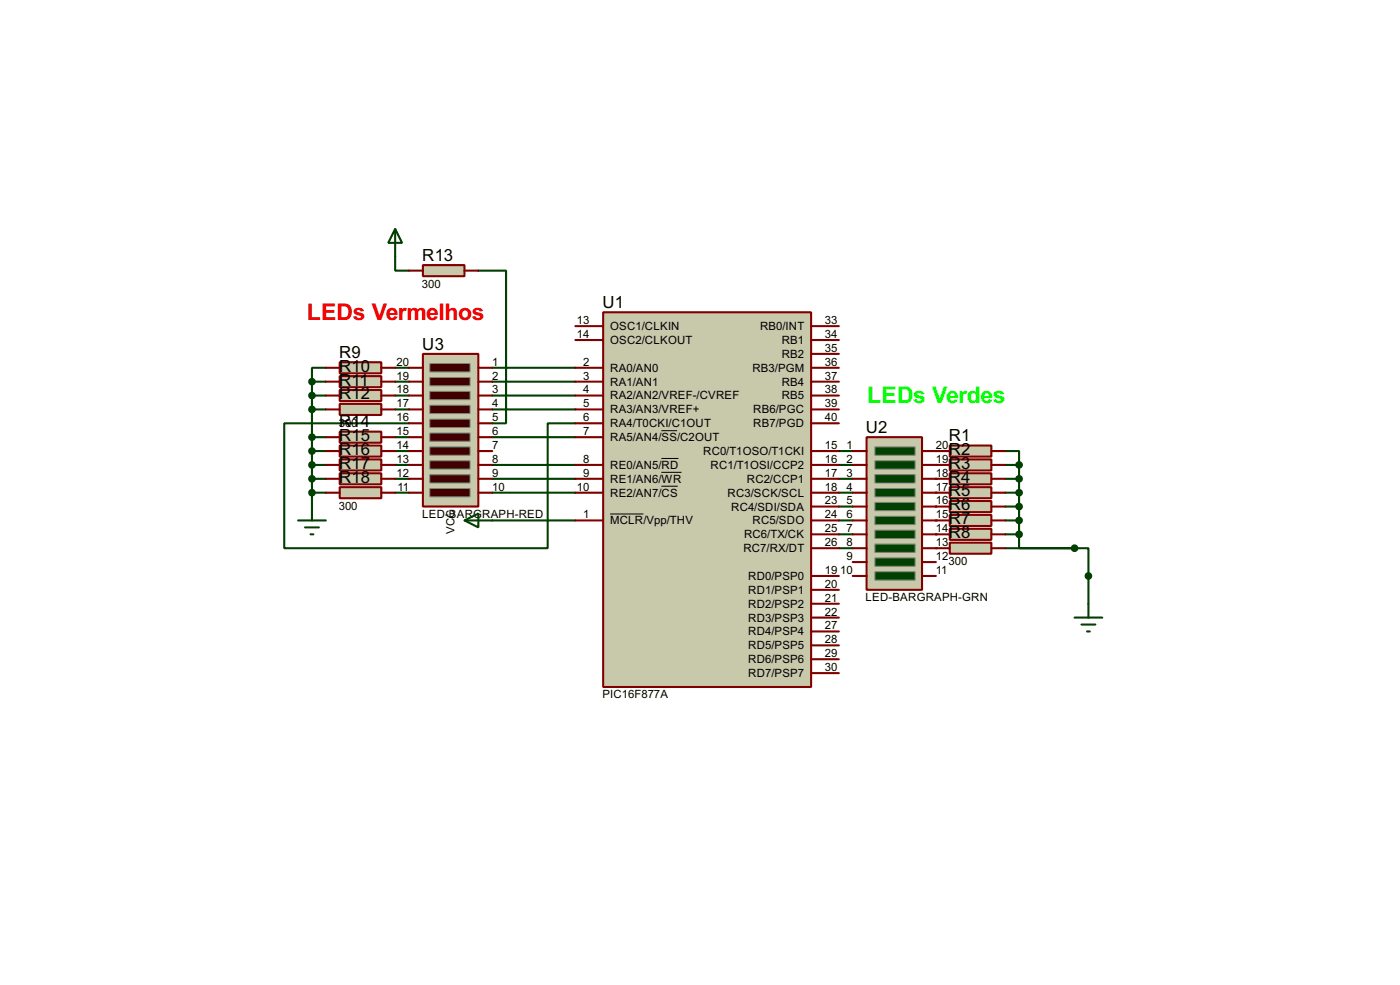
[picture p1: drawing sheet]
<svg xmlns="http://www.w3.org/2000/svg" width="256mm" height="180mm" viewBox="0 0 256 180" stroke-linecap="round" stroke-linejoin="round" font-family="sans-serif">
<path d="M153.7 82.5h2.5M153.7 85.1h2.5M153.7 87.6h2.5M153.7 90.2h2.5M153.7 92.7h2.5M153.7 95.2h2.5M153.7 97.8h2.5M153.7 100.3h2.5" fill="none" stroke="#004000" stroke-width=".38"/>
<g fill="#004000">
<circle cx="171.4" cy="82.5" r=".19"/>
<circle cx="171.4" cy="85.1" r=".19"/>
<circle cx="171.4" cy="87.6" r=".19"/>
<circle cx="171.4" cy="90.2" r=".19"/>
<circle cx="171.4" cy="92.7" r=".19"/>
<circle cx="171.4" cy="95.2" r=".19"/>
<circle cx="171.4" cy="97.8" r=".19"/>
<circle cx="171.4" cy="100.3" r=".19"/>
</g>
<g fill="none" stroke="#004000" stroke-width=".38">
<path d="M72.4 47v2.5h2.5M87.6 49.5h5.1v28h-2.5M57.1 69.8h2.6M57.1 72.4h2.6M57.1 74.9h2.6M57.1 69.8v22.9M59.7 67.3h-2.6v2.5M72.4 67.3h2.5M72.4 69.8h2.5M72.4 72.4h2.5M72.4 74.9h2.5M74.9 77.5h-22.8v22.8h48.2v-22.8h5.1"/>
<path d="M90.2 67.3h15.2M90.2 69.8h15.2M90.2 72.4h15.2M90.2 74.9h15.2M57.1 90.2h2.6M57.1 87.6h2.6M57.1 85.1h2.6M57.1 80h2.6M57.1 82.5h2.6M72.4 90.2h2.5M72.4 87.6h2.5M72.4 85.1h2.5"/>
<path d="M72.4 80h2.5M72.4 82.5h2.5M90.2 95.2h15.2M90.2 90.2h15.2M90.2 87.6h15.2M90.2 85.1h15.2M90.2 80h15.2M184.1 82.5h2.6v2.6M184.1 97.8h2.6M184.1 95.2h2.6M184.1 92.7h2.6M184.1 90.2h2.6"/>
<path d="M184.1 87.6h2.6M184.1 85.1h2.6M186.7 97.8v2.5h10.1M186.7 85.1v12.7M184.1 100.3h12.7M196.8 100.3h2.6v10.2"/>
</g>
<path d="M110.5 57.1h38.1v68.6h-38.1z" fill="#c8c8aa" stroke="#800000" stroke-width=".38"/>
<g fill="none" stroke="#800000" stroke-width=".38">
<path d="M105.4 59.7h5.1M148.6 59.7h5.1M105.4 67.3h5.1M105.4 69.8h5.1M105.4 72.4h5.1M105.4 77.5h5.1M105.4 62.2h5.1M105.4 74.9h5.1M148.6 67.3h5.1M148.6 69.8h5.1M148.6 72.4h5.1M148.6 77.5h5.1"/>
<path d="M148.6 62.2h5.1M148.6 74.9h5.1M148.6 64.8h5.1M105.4 80h5.1M105.4 85.1h5.1M105.4 87.6h5.1M105.4 90.2h5.1M105.4 95.2h5.1M148.6 85.1h5.1M148.6 87.6h5.1M148.6 90.2h5.1M148.6 97.8h5.1"/>
<path d="M148.6 95.2h5.1M148.6 92.7h5.1M148.6 82.5h5.1M148.6 105.4h5.1M148.6 107.9h5.1M148.6 118.1h5.1M148.6 115.6h5.1M148.6 113h5.1M148.6 110.5h5.1M148.6 100.3h5.1M148.6 123.2h5.1M148.6 120.6h5.1"/>
</g>
<path d="M121.2 78.8h2.8M111.8 94.1h6.1M121.2 83.9h3.1M121.2 86.4h3.6M121.2 89h3" fill="none" stroke="#000" stroke-width=".18"/>
<path d="M158.7 80h10.2v27.9h-10.2z" fill="#c8c8aa" stroke="#800000" stroke-width=".38"/>
<g fill="#004000" stroke="#808080" stroke-width=".18">
<path d="M160.3 81.8h7.3v1.5h-7.3z"/>
<path d="M160.3 84.3h7.3v1.6h-7.3z"/>
<path d="M160.3 86.9h7.3v1.5h-7.3z"/>
<path d="M160.3 89.4h7.3v1.5h-7.3z"/>
<path d="M160.3 91.9h7.3v1.6h-7.3z"/>
<path d="M160.3 94.5h7.3v1.5h-7.3z"/>
<path d="M160.3 97h7.3v1.6h-7.3z"/>
<path d="M160.3 99.6h7.3v1.5h-7.3z"/>
<path d="M160.3 102.1h7.3v1.5h-7.3z"/>
<path d="M160.3 104.6h7.3v1.6h-7.3z"/>
</g>
<g fill="none" stroke="#800000" stroke-width=".38">
<path d="M156.2 82.5h2.5M156.2 85.1h2.5M156.2 87.6h2.5M156.2 90.2h2.5M156.2 92.7h2.5M156.2 95.2h2.5M156.2 97.8h2.5M168.9 82.5h2.5M168.9 85.1h2.5M168.9 87.6h2.5M168.9 90.2h2.5M168.9 92.7h2.5"/>
<path d="M168.9 95.2h2.5M168.9 97.8h2.5M156.2 100.3h2.5M156.2 102.9h2.5M156.2 105.4h2.5M168.9 100.3h2.5M168.9 102.9h2.5M168.9 105.4h2.5"/>
</g>
<path d="M174 81.5h7.6v2.1h-7.6z" fill="#c8c8aa" stroke="#800000" stroke-width=".38"/>
<path d="M171.4 82.5h2.6M181.6 82.5h2.5" fill="none" stroke="#800000" stroke-width=".38"/>
<path d="M174 84.1h7.6v2h-7.6z" fill="#c8c8aa" stroke="#800000" stroke-width=".38"/>
<path d="M171.4 85.1h2.6M181.6 85.1h2.5" fill="none" stroke="#800000" stroke-width=".38"/>
<path d="M174 86.6h7.6v2h-7.6z" fill="#c8c8aa" stroke="#800000" stroke-width=".38"/>
<path d="M171.4 87.6h2.6M181.6 87.6h2.5" fill="none" stroke="#800000" stroke-width=".38"/>
<path d="M174 89.2h7.6v2h-7.6z" fill="#c8c8aa" stroke="#800000" stroke-width=".38"/>
<path d="M171.4 90.2h2.6M181.6 90.2h2.5" fill="none" stroke="#800000" stroke-width=".38"/>
<path d="M174 91.7h7.6v2h-7.6z" fill="#c8c8aa" stroke="#800000" stroke-width=".38"/>
<path d="M171.4 92.7h2.6M181.6 92.7h2.5" fill="none" stroke="#800000" stroke-width=".38"/>
<path d="M174 94.2h7.6v2.1h-7.6z" fill="#c8c8aa" stroke="#800000" stroke-width=".38"/>
<path d="M171.4 95.2h2.6M181.6 95.2h2.5" fill="none" stroke="#800000" stroke-width=".38"/>
<path d="M174 96.8h7.6v2h-7.6z" fill="#c8c8aa" stroke="#800000" stroke-width=".38"/>
<path d="M171.4 97.8h2.6M181.6 97.8h2.5" fill="none" stroke="#800000" stroke-width=".38"/>
<path d="M174 99.3h7.6v2h-7.6z" fill="#c8c8aa" stroke="#800000" stroke-width=".38"/>
<path d="M171.4 100.3h2.6M181.6 100.3h2.5" fill="none" stroke="#800000" stroke-width=".38"/>
<path d="M196.8 113h5.1M198.1 114.3h2.6M199.1 115.6h.5M199.4 110.5v2.5" fill="none" stroke="#004000" stroke-width=".38"/>
<g fill="#004000" stroke="#004000" stroke-width=".38">
<circle cx="196.8" cy="100.3" r=".51"/>
<circle cx="186.7" cy="97.8" r=".51"/>
<circle cx="186.7" cy="95.2" r=".51"/>
<circle cx="186.7" cy="92.7" r=".51"/>
<circle cx="186.7" cy="90.2" r=".51"/>
<circle cx="186.7" cy="87.6" r=".51"/>
<circle cx="186.7" cy="85.1" r=".51"/>
</g>
<path d="M77.5 64.8h10.1v27.9h-10.1z" fill="#c8c8aa" stroke="#800000" stroke-width=".38"/>
<g fill="#400000" stroke="#808080" stroke-width=".18">
<path d="M78.7 66.5h7.4v1.6h-7.4z"/>
<path d="M78.7 69.1h7.4v1.5h-7.4z"/>
<path d="M78.7 71.6h7.4v1.6h-7.4z"/>
<path d="M78.7 74.2h7.4v1.5h-7.4z"/>
<path d="M78.7 76.7h7.4v1.5h-7.4z"/>
<path d="M78.7 79.2h7.4v1.6h-7.4z"/>
<path d="M78.7 81.8h7.4v1.5h-7.4z"/>
<path d="M78.7 84.3h7.4v1.6h-7.4z"/>
<path d="M78.7 86.9h7.4v1.5h-7.4z"/>
<path d="M78.7 89.4h7.4v1.5h-7.4z"/>
</g>
<g fill="none" stroke="#800000" stroke-width=".38">
<path d="M74.9 67.3h2.6M74.9 69.8h2.6M74.9 72.4h2.6M74.9 74.9h2.6M74.9 77.5h2.6M87.6 67.3h2.6M87.6 69.8h2.6M87.6 72.4h2.6M87.6 74.9h2.6M87.6 77.5h2.6M74.9 80h2.6M74.9 82.5h2.6"/>
<path d="M74.9 85.1h2.6M74.9 87.6h2.6M74.9 90.2h2.6M87.6 80h2.6M87.6 82.5h2.6M87.6 85.1h2.6M87.6 87.6h2.6M87.6 90.2h2.6"/>
</g>
<path d="M62.2 66.3h7.6v2h-7.6z" fill="#c8c8aa" stroke="#800000" stroke-width=".38"/>
<path d="M59.7 67.3h2.5M69.8 67.3h2.6" fill="none" stroke="#800000" stroke-width=".38"/>
<path d="M62.2 68.8h7.6v2.1h-7.6z" fill="#c8c8aa" stroke="#800000" stroke-width=".38"/>
<path d="M59.7 69.8h2.5M69.8 69.8h2.6" fill="none" stroke="#800000" stroke-width=".38"/>
<path d="M62.2 71.4h7.6v2h-7.6z" fill="#c8c8aa" stroke="#800000" stroke-width=".38"/>
<path d="M59.7 72.4h2.5M69.8 72.4h2.6" fill="none" stroke="#800000" stroke-width=".38"/>
<path d="M62.2 73.9h7.6v2h-7.6z" fill="#c8c8aa" stroke="#800000" stroke-width=".38"/>
<path d="M59.7 74.9h2.5M69.8 74.9h2.6" fill="none" stroke="#800000" stroke-width=".38"/>
<path d="M62.2 79h7.6v2h-7.6z" fill="#c8c8aa" stroke="#800000" stroke-width=".38"/>
<path d="M59.7 80h2.5M69.8 80h2.6" fill="none" stroke="#800000" stroke-width=".38"/>
<path d="M62.2 81.5h7.6v2.1h-7.6z" fill="#c8c8aa" stroke="#800000" stroke-width=".38"/>
<path d="M59.7 82.5h2.5M69.8 82.5h2.6" fill="none" stroke="#800000" stroke-width=".38"/>
<path d="M62.2 84.1h7.6v2h-7.6z" fill="#c8c8aa" stroke="#800000" stroke-width=".38"/>
<path d="M59.7 85.1h2.5M69.8 85.1h2.6" fill="none" stroke="#800000" stroke-width=".38"/>
<path d="M62.2 86.6h7.6v2h-7.6z" fill="#c8c8aa" stroke="#800000" stroke-width=".38"/>
<path d="M59.7 87.6h2.5M69.8 87.6h2.6" fill="none" stroke="#800000" stroke-width=".38"/>
<path d="M62.2 89.2h7.6v2h-7.6z" fill="#c8c8aa" stroke="#800000" stroke-width=".38"/>
<path d="M59.7 90.2h2.5M69.8 90.2h2.6" fill="none" stroke="#800000" stroke-width=".38"/>
<path d="M72.4 41.9l1.3 2.5h-2.6zM72.4 41.9v5.1M54.6 95.2h5.1M55.9 96.5h2.5M56.9 97.8h.5M57.1 92.7v2.5M85.1 95.2l2.5-1.2v2.5zM85.1 95.2h5.1" fill="none" stroke="#004000" stroke-width=".38"/>
<g fill="#004000" stroke="#004000" stroke-width=".38">
<circle cx="57.1" cy="90.2" r=".51"/>
<circle cx="57.1" cy="87.6" r=".51"/>
<circle cx="57.1" cy="85.1" r=".51"/>
<circle cx="57.1" cy="82.5" r=".51"/>
<circle cx="57.1" cy="72.4" r=".51"/>
<circle cx="57.1" cy="69.8" r=".51"/>
<circle cx="57.1" cy="80" r=".51"/>
<circle cx="57.1" cy="74.9" r=".51"/>
</g>
<path d="M77.5 48.5h7.6v2h-7.6z" fill="#c8c8aa" stroke="#800000" stroke-width=".38"/>
<path d="M74.9 49.5h2.6M85.1 49.5h2.5" fill="none" stroke="#800000" stroke-width=".38"/>
<circle cx="199.4" cy="105.4" r=".51" fill="#004000" stroke="#004000" stroke-width=".38"/>
<text font-size="4.7" fill="#f00" x="56.2" y="58.5">LEDs Vermelhos</text>
<text font-size="4.7" fill="#0f0" x="158.9" y="73.8">LEDs Verdes</text>
<g font-size="3.4">
<text x="77.4" y="47.7">R13</text>
<text x="110.4" y="56.3">U1</text>
<text x="62.1" y="65.5">R9</text>
<text x="77.4" y="64">U3</text>
<text x="62.1" y="68">R10</text>
<text x="62.1" y="70.6">R11</text>
<text x="62.1" y="73.1">R12</text>
<text x="62.1" y="78.2">R14</text>
<text x="62.1" y="80.7">R15</text>
<text x="62.1" y="83.3">R16</text>
<text x="158.6" y="79.2">U2</text>
<text x="173.8" y="80.7">R1</text>
<text x="173.8" y="83.3">R2</text>
<text x="62.1" y="85.8">R17</text>
<text x="62.1" y="88.3">R18</text>
<text x="173.8" y="85.8">R3</text>
<text x="173.8" y="88.3">R4</text>
<text x="173.8" y="90.8">R5</text>
<text x="173.8" y="93.4">R6</text>
<text x="173.8" y="95.9">R7</text>
<text x="173.8" y="98.5">R8</text>
</g>
<g font-size="2.3">
<text x="77.3" y="52.7">300</text>
<text x="105.7" y="59.3">13</text>
<text x="151.1" y="59.3">33</text>
<text x="105.7" y="61.8">14</text>
<text x="111.8" y="60.4">OSC1/CLKIN</text>
<text x="111.8" y="62.9">OSC2/CLKOUT</text>
<text x="139.2" y="60.4">RB0/INT</text>
<text x="143.2" y="65.5">RB2</text>
<text x="143.2" y="62.9">RB1</text>
<text x="151.1" y="64.4">35</text>
<text x="151.1" y="61.8">34</text>
<text x="62.1" y="70.4">300</text>
<text x="72.6" y="66.9">20</text>
<text x="72.6" y="69.5">19</text>
<text x="90.2" y="66.9">1</text>
<text x="90.2" y="69.5">2</text>
<text x="106.8" y="66.9">2</text>
<text x="106.8" y="69.5">3</text>
<text x="111.8" y="68">RA0/AN0</text>
<text x="111.8" y="70.6">RA1/AN1</text>
<text x="137.8" y="68">RB3/PGM</text>
<text x="143.2" y="70.6">RB4</text>
<text x="151.1" y="69.5">37</text>
<text x="151.1" y="66.9">36</text>
<text x="62.1" y="73">300</text>
<text x="62.1" y="75.5">300</text>
<text x="72.6" y="72">18</text>
<text x="72.6" y="74.5">17</text>
<text x="72.6" y="77.1">16</text>
<text x="90.2" y="72">3</text>
<text x="90.2" y="74.5">4</text>
<text x="90.2" y="77.1">5</text>
<text x="106.8" y="72">4</text>
<text x="106.8" y="77.1">6</text>
<text x="106.8" y="74.5">5</text>
<text x="111.8" y="73.1">RA2/AN2/VREF-/CVREF</text>
<text x="111.8" y="75.6">RA3/AN3/VREF+</text>
<text x="138" y="75.6">RB6/PGC</text>
<text x="143.2" y="73.1">RB5</text>
<text x="151.1" y="77.1">40</text>
<text x="151.1" y="74.5">39</text>
<text x="151.1" y="72">38</text>
<text x="62.1" y="78.1">300</text>
<text x="62.1" y="83.1">300</text>
<text x="72.6" y="79.6">15</text>
<text x="72.6" y="82.2">14</text>
<text x="90.2" y="79.6">6</text>
<text x="90.2" y="82.2">7</text>
<text x="106.8" y="79.6">7</text>
<text x="111.8" y="78.2">RA4/T0CKI/C1OUT</text>
<text x="111.8" y="80.7">RA5/AN4/SS/C2OUT</text>
<text x="128.8" y="83.3">RC0/T1OSO/T1CKI</text>
<text x="138" y="78.2">RB7/PGD</text>
<text x="151.1" y="82.2">15</text>
<text x="155.1" y="82.2">1</text>
<text x="171.4" y="82.2">20</text>
<text x="62.1" y="85.7">300</text>
<text x="62.1" y="88.2">300</text>
<text x="72.6" y="84.7">13</text>
<text x="72.6" y="87.2">12</text>
<text x="72.8" y="89.8">11</text>
<text x="90.2" y="84.7">8</text>
<text x="90.2" y="87.2">9</text>
<text x="90.2" y="89.8">10</text>
<text x="105.7" y="89.8">10</text>
<text x="106.8" y="84.7">8</text>
<text x="106.8" y="87.2">9</text>
<text x="111.8" y="85.8">RE0/AN5/RD</text>
<text x="111.8" y="88.3">RE1/AN6/WR</text>
<text x="130.2" y="85.8">RC1/T1OSI/CCP2</text>
<text x="136.8" y="88.3">RC2/CCP1</text>
<text x="151.1" y="84.7">16</text>
<text x="151.1" y="87.2">17</text>
<text x="151.1" y="89.8">18</text>
<text x="155.1" y="84.7">2</text>
<text x="155.1" y="87.2">3</text>
<text x="155.1" y="89.8">4</text>
<text x="171.4" y="84.7">19</text>
<text x="171.4" y="87.2">18</text>
<text x="171.4" y="89.8">17</text>
<text x="173.8" y="85.7">300</text>
<text x="173.8" y="88.2">300</text>
<text x="62.1" y="90.8">300</text>
<text x="62.1" y="93.3">300</text>
<text x="77.3" y="94.8">LED-BARG</text>
<text x="88.3" y="94.8">RAPH-RED</text>
<text x="106.8" y="94.9">1</text>
<text x="111.8" y="90.9">RE2/AN7/CS</text>
<text x="111.8" y="96">MCLR/Vpp/THV</text>
<text x="133.3" y="90.9">RC3/SCK/SCL</text>
<text x="133.9" y="93.4">RC4/SDI/SDA</text>
<text x="137.9" y="96">RC5/SDO</text>
<text x="151.1" y="94.9">24</text>
<text x="151.1" y="92.3">23</text>
<text x="155.1" y="92.3">5</text>
<text x="155.1" y="94.9">6</text>
<text x="171.4" y="92.3">16</text>
<text x="171.4" y="94.9">15</text>
<text x="173.8" y="90.8">300</text>
<text x="173.8" y="93.3">300</text>
<text x="173.8" y="95.8">300</text>
<text x="83.3" y="97.8" transform="rotate(-90 83.3 97.8)">VCC</text>
<text x="136.2" y="101">RC7/RX/DT</text>
<text x="136.3" y="98.5">RC6/TX/CK</text>
<text x="151.1" y="99.9">26</text>
<text x="151.1" y="97.4">25</text>
<text x="155.1" y="97.4">7</text>
<text x="155.1" y="99.9">8</text>
<text x="171.4" y="97.4">14</text>
<text x="171.4" y="99.9">13</text>
<text x="173.8" y="98.3">300</text>
<text x="173.8" y="100.9">300</text>
<text x="137.1" y="106.1">RD0/PSP0</text>
<text x="151.1" y="105">19</text>
<text x="151.1" y="107.6">20</text>
<text x="153.9" y="105">10</text>
<text x="155.1" y="102.5">9</text>
<text x="171.4" y="102.5">12</text>
<text x="171.4" y="105">11</text>
<text x="173.8" y="103.4">300</text>
<text x="137.1" y="108.7">RD1/PSP1</text>
<text x="137.1" y="113.7">RD3/PSP3</text>
<text x="137.1" y="111.2">RD2/PSP2</text>
<text x="151.1" y="112.6">22</text>
<text x="151.1" y="110.1">21</text>
<text x="158.6" y="110">LED-BARGRAPH-GRN</text>
<text x="137.1" y="118.8">RD5/PSP5</text>
<text x="137.1" y="116.3">RD4/PSP4</text>
<text x="151.1" y="117.7">28</text>
<text x="151.1" y="115.2">27</text>
<text x="137.1" y="123.9">RD7/PSP7</text>
<text x="137.1" y="121.4">RD6/PSP6</text>
<text x="151.1" y="122.8">30</text>
<text x="151.1" y="120.3">29</text>
<text x="110.4" y="127.8">PIC16F877A</text>
</g>
</svg>
